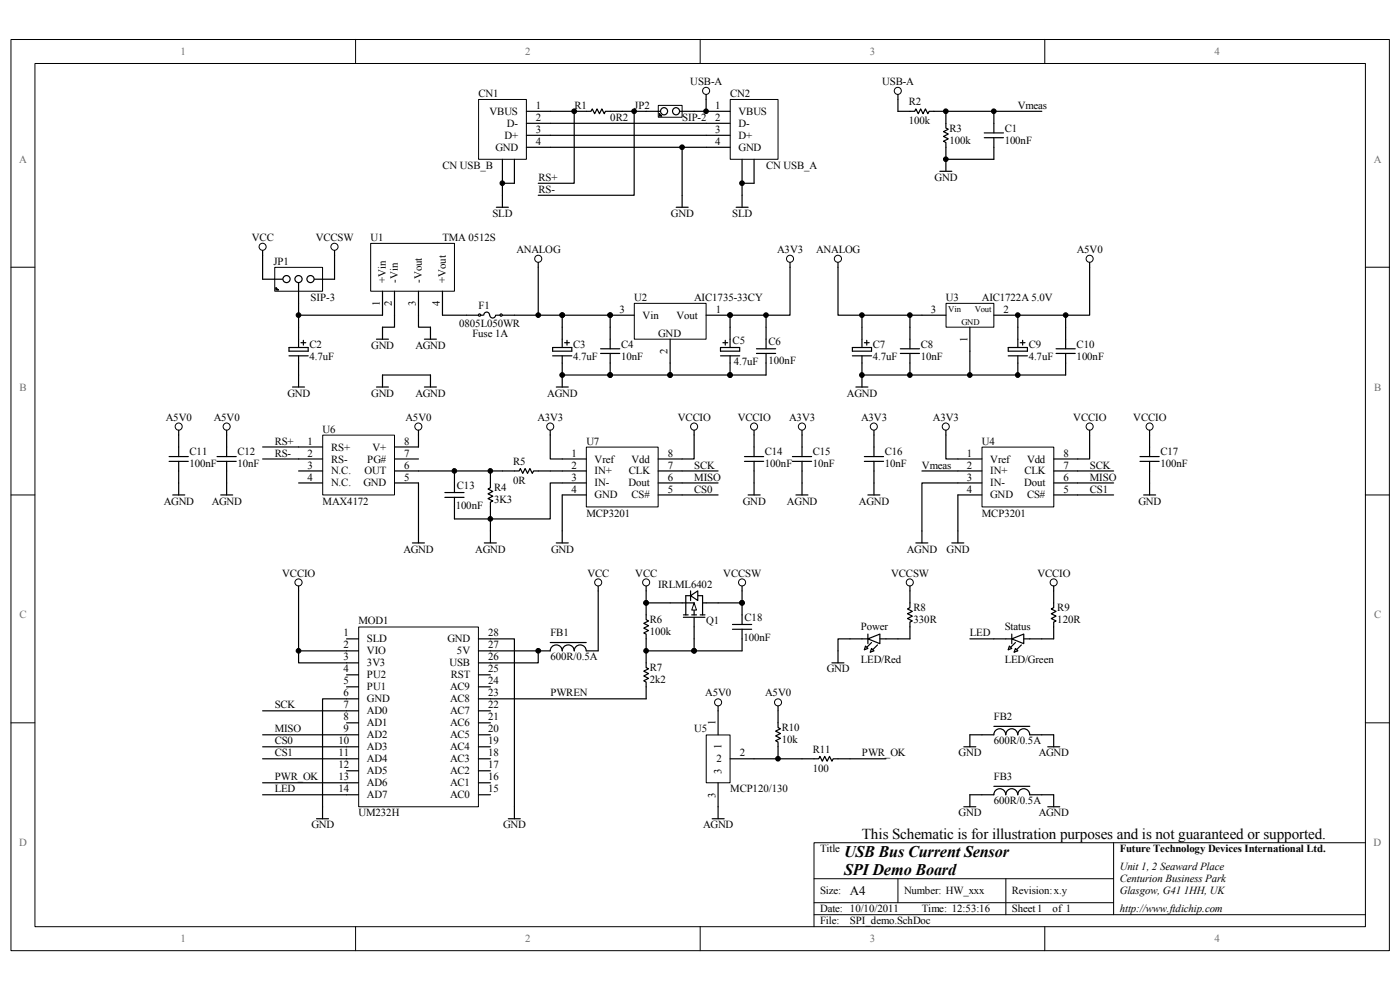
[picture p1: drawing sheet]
<svg xmlns="http://www.w3.org/2000/svg" width="420mm" height="297mm" viewBox="0 0 420 297" stroke-linecap="round" stroke-linejoin="round" font-family="sans-serif">
<path d="M3.3 11.9h413.7v273.3h-413.7z" fill="none" stroke="#000" stroke-width=".3"/>
<path d="M10.5 19.1h399.3v258.9h-399.3z" fill="#fff"/>
<g fill="none" stroke="#000" stroke-width=".3">
<path d="M10.5 19h399.3v259h-399.3zM106.7 11.8v7.2M210.1 11.8v7.2M313.6 11.8v7.2M3.3 80.2h7.1M409.8 80.2h7.2M3.3 148.5h7.1M409.8 148.5h7.2M3.3 216.9h7.1M409.8 216.9h7.2M334.2 252.9v21.5M409.8 252.9h-165.5v25.1"/>
<path d="M106.7 278v7.2M210.1 278v7.2M244.3 263.7h89.9M244.3 274.4h165.5M244.3 270.8h89.9M269.5 263.7v7.1M301.9 263.7v10.7M313.6 278v7.2"/>
<circle cx="168.7" cy="94.6" r=".71"/>
<circle cx="183.1" cy="94.5" r=".69"/>
<circle cx="219.1" cy="94.5" r=".69"/>
<circle cx="183.1" cy="112.5" r=".7"/>
<circle cx="201.1" cy="112.5" r=".7"/>
<circle cx="219.1" cy="112.5" r=".7"/>
<circle cx="193.9" cy="180.9" r=".69"/>
<circle cx="208.3" cy="195.3" r=".7"/>
<circle cx="222.7" cy="180.9" r=".7"/>
</g>
<g fill="#000">
<circle cx="168.7" cy="94.6" r=".71"/>
<circle cx="183.1" cy="94.5" r=".69"/>
<circle cx="219.1" cy="94.5" r=".69"/>
<circle cx="183.1" cy="112.5" r=".7"/>
<circle cx="201.1" cy="112.5" r=".7"/>
<circle cx="219.1" cy="112.5" r=".7"/>
<circle cx="193.9" cy="180.9" r=".69"/>
<circle cx="208.3" cy="195.3" r=".7"/>
<circle cx="222.7" cy="180.9" r=".7"/>
</g>
<path d="M107.7 188.2h35.9v53.9h-35.9z" fill="#fff"/>
<g fill="none" stroke="#000" stroke-width=".3">
<path d="M107.6 188.1h36v54h-36z"/>
<circle cx="89.6" cy="174.8" r="1.06"/>
<circle cx="179.5" cy="174.8" r="1.06"/>
<circle cx="193.9" cy="180.9" r=".69"/>
<circle cx="208.3" cy="195.3" r=".7"/>
<circle cx="222.7" cy="180.9" r=".7"/>
</g>
<g fill="none" stroke="#000" stroke-width=".36">
<path d="M89.6 175.9v23h18M179.5 175.9v19.4h-3.6a1.8 1.8 0 0 0-1.8-1.8 1.8 1.8 0 0 0-1.8 1.8 1.8 1.8 0 0 0-1.8-1.8 1.8 1.8 0 0 0-1.8 1.8 1.8 1.8 0 0 0-1.8-1.8 1.8 1.8 0 0 0-1.8 1.8h-3.6M193.9 177.3v3.6h14.4v3.6M89.6 195.3h18M104 191.7h3.6M143.6 195.3h17.9v3.6h-17.9M143.6 191.7h10.8v54M165.1 192.8h10.8M193.9 180.9v5l.7 .4-1.4 .7 1.4 .7-1.4 .8 1.4 .7-1.4 .7 .7 .3v5.1M205.1 185.2h6.5M205.1 184.5h1.4M205.8 180.9v3.6"/>
<path d="M207.6 184.5h1.4M208.3 185.2v6.5M210.1 184.5h1.5M210.9 180.9v3.6M211.9 180.9h3.6M219.8 188.8h5.8M219.8 187.4h5.8M222.7 180.9v6.5M222.7 188.8v6.5M78.8 213.3h28.8M104 202.5h3.6M104 206.1h3.6"/>
<path d="M104 216.9h3.6M107.6 209.7h-10.8v36M143.6 202.5h3.6M143.6 206.1h3.6M143.6 209.7h3.6M143.6 213.3h3.6M143.6 216.9h3.6M78.8 220.5h28.8M78.8 224.1h28.8M78.8 227.7h28.8M78.8 234.9h28.8M78.8 238.5h28.8"/>
<path d="M104 231.3h3.6M143.6 220.5h3.6M143.6 224.1h3.6M143.6 227.7h3.6M143.6 231.3h3.6M143.6 234.9h3.6M143.6 238.5h3.6M95 245.7h3.6M152.6 245.7h3.6"/>
</g>
<g fill="#000">
<circle cx="193.9" cy="180.9" r=".69"/>
<circle cx="208.3" cy="195.3" r=".7"/>
<circle cx="222.7" cy="180.9" r=".7"/>
</g>
<path d="M208.3 180.9l.7 2.1h-1.4z" fill="#fff"/>
<path d="M208.3 180.9l.7 2.1h-1.4z" fill="none" stroke="#000" stroke-width=".3"/>
<path d="M205.8 178.7h1.5M207.3 177.3v2.9M209.4 178.7h1.5M210.9 180.9h1" fill="none" stroke="#000" stroke-width=".36"/>
<path d="M207.3 178.7l2.1-1.4v2.9z" fill="#fff"/>
<path d="M193.9 175.9v1.4M205.8 178.7v2.2M207.3 178.7l2.1-1.4v2.9zM210.9 178.7v2.2M222.7 175.9v5h-7.2M208.3 191.7v3.6M222.7 195.3h-28.8v5l.7 .4-1.4 .7 1.4 .7-1.4 .7 1.4 .7-1.4 .8 .7 .3v5.1h-46.7" fill="none" stroke="#000" stroke-width=".36"/>
<g fill="none" stroke="#000" stroke-width=".3">
<circle cx="193.9" cy="174.8" r="1.06"/>
<circle cx="222.7" cy="174.8" r="1.06"/>
</g>
<path d="M111.3 73.1h25.1v14.3h-25.1z" fill="#fff"/>
<path d="M111.2 73h25.2v14.4h-25.2z" fill="none" stroke="#000" stroke-width=".3"/>
<path d="M114.8 87.4v7.2M118.4 87.4v7.2M125.6 87.4v7.2M132.8 87.4v7.2" fill="none" stroke="#000" stroke-width=".36"/>
<path d="M82.5 80.3h14.3v7.1h-14.3z" fill="#fff"/>
<path d="M82.5 80.2h14.3v7.2h-14.3z" fill="none" stroke="#000" stroke-width=".3"/>
<path d="M78.8 83.8h6.1M89.6 84.8v6.2M94.3 83.8h6.1" fill="none" stroke="#000" stroke-width=".36"/>
<circle cx="86" cy="83.7" r="1.06" fill="#fff"/>
<circle cx="86" cy="83.7" r="1.06" fill="none" stroke="#000" stroke-width=".36"/>
<circle cx="89.6" cy="83.7" r="1.06" fill="#fff"/>
<circle cx="89.6" cy="83.7" r="1.06" fill="none" stroke="#000" stroke-width=".36"/>
<circle cx="93.2" cy="83.7" r="1.06" fill="#fff"/>
<g fill="none" stroke="#000" stroke-width=".36">
<path d="M78.8 75.1v8.7M100.4 75.1v8.7M82.8 86.3l.7 .7h-.7zM89.6 91v3.6h25.2M118.4 94.6v3.6h-3.6v3.6M132.8 94.6h10.8M144.3 94.6h.7M145.2 94.5a.87 .87 0 0 1 .9-.9 .87 .87 0 0 1 .8 1M147 94.6a.89 .89 0 0 0 .9 .8 .89 .89 0 0 0 .8-.8M149 94.6h1.1M150.8 94.6h3.6M113 101.8h3.6"/>
<circle cx="93.2" cy="83.7" r="1.06"/>
<circle cx="143.9" cy="94.5" r=".34"/>
<circle cx="150.4" cy="94.5" r=".34"/>
</g>
<g fill="none" stroke="#000" stroke-width=".3">
<circle cx="78.8" cy="74" r="1.06"/>
<circle cx="100.4" cy="74" r="1.07"/>
</g>
<path d="M284 91.1h14.3v7.1h-14.3z" fill="#fff"/>
<g fill="none" stroke="#000" stroke-width=".3">
<path d="M283.9 91h14.4v7.2h-14.4z"/>
<circle cx="327" cy="77.6" r="1.06"/>
<circle cx="168.7" cy="94.6" r=".71"/>
<circle cx="183.1" cy="94.5" r=".69"/>
<circle cx="219.1" cy="94.5" r=".69"/>
<circle cx="183.1" cy="112.5" r=".7"/>
<circle cx="201.1" cy="112.5" r=".7"/>
<circle cx="219.1" cy="112.5" r=".7"/>
</g>
<g fill="none" stroke="#000" stroke-width=".36">
<path d="M327 78.7v15.9h-21.5v9.7M168.7 98.2v-3.6h14.4v3.6M273.1 94.6v10M283.9 94.6h-25.2v3.6M291.1 98.2v14.3h-32.4v3.6M298.3 94.6h7.2M319.8 94.6v10M201.1 108.9v3.6M216.2 104.3h5.8v1.1h-5.8zM216.2 106.8h5.8M216.9 102.8h1.5M217.7 102.1v1.4"/>
<path d="M219.1 104.3v-9.7h10.8v10M219.1 106.8v5.7M227 104.6h5.8M227 106h5.8M229.9 106v6.5h-61.2M256.9 116.1h3.6M270.2 104.6h5.8M270.2 106h5.8M273.1 106v6.5M302.6 104.3h5.7v1.1h-5.7zM302.6 106.8h5.7M305.5 106.8v5.7"/>
<path d="M306.2 102.8h1.4M306.9 102.1v1.4M316.9 104.6h5.8M316.9 106h5.8M319.8 106v6.5h-28.7"/>
</g>
<g fill="#000">
<circle cx="168.7" cy="94.6" r=".71"/>
<circle cx="183.1" cy="94.5" r=".69"/>
<circle cx="219.1" cy="94.5" r=".69"/>
<circle cx="183.1" cy="112.5" r=".7"/>
<circle cx="201.1" cy="112.5" r=".7"/>
<circle cx="219.1" cy="112.5" r=".7"/>
</g>
<path d="M190.4 91.1h21.5v10.7h-21.5z" fill="#fff"/>
<g fill="none" stroke="#000" stroke-width=".3">
<path d="M190.4 91h21.5v10.8h-21.5z"/>
<circle cx="237.1" cy="77.6" r="1.06"/>
</g>
<g fill="none" stroke="#000" stroke-width=".36">
<path d="M237.1 78.7v15.9h-7.2M125.6 94.6v3.6h3.6v3.6M161.5 80.2v14.4h-7.1M183.1 94.6h7.2M183.1 98.2v6.4M211.9 94.6h7.2M113 116.1h3.6M114.8 116.1v-3.6h14.4v3.6M127.4 101.8h3.6M127.4 116.1h3.6M167 116.1h3.5M168.7 112.5v3.6"/>
<path d="M180.2 104.6h5.8M180.2 106h5.8M183.1 106v6.5M201.1 101.8v7.1M316.2 177.3v5l-.7 .4 1.4 .7-1.4 .7 1.4 .8-1.4 .7 1.4 .7-.7 .3v5.1h-3.5M255.1 191.7h3.6M265.9 191.7h3.6"/>
</g>
<path d="M260.5 191.7l3.6-1.5v2.9z" fill="#fff"/>
<path d="M260.5 191.7l3.6-1.5v2.9zM261.6 192.8l-2.2 2.1M263.3 193.5l-2.1 2.2" fill="none" stroke="#000" stroke-width=".36"/>
<path d="M259.7 193.8l.8 .8-1.1 .3z" fill="#fff"/>
<path d="M259.7 193.8l.8 .8-1.1 .3z" fill="none" stroke="#000" stroke-width=".36"/>
<path d="M261.6 194.6l.7 .7-1.1 .4z" fill="#fff"/>
<path d="M316.2 175.9v1.4M258.7 191.7h1.8M260.5 190.2v2.9M261.6 194.6l.7 .7-1.1 .4zM264.1 191.7h1.8M291.1 191.7h7.2" fill="none" stroke="#000" stroke-width=".36"/>
<circle cx="316.2" cy="174.8" r="1.06" fill="none" stroke="#000" stroke-width=".3"/>
<path d="M294.8 134.2h21.5v17.9h-21.5z" fill="#fff"/>
<path d="M294.7 134.2h21.6v17.9h-21.6z" fill="none" stroke="#000" stroke-width=".3"/>
<path d="M287.5 137.7h7.2M316.2 137.7h7.2M287.5 141.3h7.2M287.5 144.9h7.2M287.5 148.5h7.2M316.2 141.3h7.2M316.2 144.9h7.2M316.2 148.5h7.2" fill="none" stroke="#000" stroke-width=".36"/>
<path d="M96.9 130.6h21.5v17.9h-21.5z" fill="#fff"/>
<path d="M96.8 130.6h21.6v17.9h-21.6z" fill="none" stroke="#000" stroke-width=".3"/>
<path d="M89.6 134.1h7.2M89.6 137.7h7.2M118.4 134.1h7.2M118.4 137.7h7.2M89.6 141.3h7.2M89.6 144.9h7.2M118.4 141.3h7.2M118.4 144.9h7.2" fill="none" stroke="#000" stroke-width=".36"/>
<path d="M219.2 29.9h14.3v17.9h-14.3z" fill="#fff"/>
<path d="M219.1 29.8h14.4v18h-14.4z" fill="none" stroke="#000" stroke-width=".3"/>
<path d="M211.9 33.4h7.2M211.9 37h7.2M211.9 40.6h7.2M211.9 44.2h7.2M222.7 47.8v7.2M226.3 47.8v7.2" fill="none" stroke="#000" stroke-width=".36"/>
<path d="M143.7 29.9h14.3v17.9h-14.3z" fill="#fff"/>
<g fill="none" stroke="#000" stroke-width=".3">
<path d="M143.6 29.8h14.4v18h-14.4z"/>
<circle cx="262.2" cy="128" r="1.06"/>
<circle cx="283.8" cy="128" r="1.07"/>
<circle cx="327" cy="128" r="1.07"/>
<circle cx="345" cy="128" r="1.07"/>
</g>
<g fill="none" stroke="#000" stroke-width=".36">
<path d="M158 33.4h7.1M158 37h7.1M150.8 47.8v7.2M154.4 47.8v7.2M158 40.6h7.1M158 44.2h7.1M262.3 129.1v1.4M283.9 129.1v8.6h3.6M327 129.1v8.6h-3.6M342.1 137h5.8M342.1 138.4h5.8M345 129.1v7.9"/>
<path d="M345 138.4v10.1M260.5 148.5h3.6M262.3 144.9v3.6M276.7 141.3h10.8M287.5 144.9h-10.8v18M287.5 148.5v14.4M323.4 148.5h10.8M323.4 144.9h10.8M323.4 141.3h10.8M343.2 148.5h3.6M274.9 162.9h3.6M285.7 162.9h3.6"/>
</g>
<path d="M176 134.2h21.5v17.9h-21.5z" fill="#fff"/>
<g fill="none" stroke="#000" stroke-width=".3">
<path d="M176 134.2h21.5v17.9h-21.5z"/>
<circle cx="125.5" cy="128" r="1.07"/>
<circle cx="165.1" cy="128" r="1.07"/>
<circle cx="208.3" cy="128" r="1.07"/>
<circle cx="226.3" cy="128" r="1.07"/>
<circle cx="240.7" cy="128" r="1.07"/>
</g>
<g fill="none" stroke="#000" stroke-width=".36">
<path d="M154.4 55h-3.6v7.2M226.3 55h-3.6v7.2M149 62.2h3.6M220.9 62.2h3.6M125.6 129.1v5M165.1 129.1v8.6h10.8M208.3 129.1v8.6h-10.8M223.4 137h5.8M223.4 138.4h5.8M226.3 129.1v7.9M226.3 138.4v10.1M240.7 129.1v1.4"/>
<path d="M125.6 144.9v18M133.5 149.2h5.8M133.5 147.8h5.8M136.4 141.3v6.5M147.2 141.3v5l-.7 .4 1.4 .7-1.4 .8 1.4 .7-1.4 .7 1.4 .7-.7 .4v5M147.2 159.3v3.6M168.7 141.3h7.2M175.9 144.9h-10.8v10.8h-28.7v-6.5M175.9 148.5h-7.2v14.4M197.5 141.3h18M197.5 144.9h18M197.5 148.5h18"/>
<path d="M224.5 148.5h3.6M238.9 148.5h3.6M240.7 144.9v3.6M123.8 162.9h3.6M145.4 162.9h3.6M167 162.9h3.5"/>
</g>
<path d="M197.6 31.7h7.1v3.5h-7.1z" fill="#fff"/>
<path d="M197.6 31.6h7.1v3.6h-7.1z" fill="none" stroke="#000" stroke-width=".3"/>
<path d="M193.9 33.4h4.3M204.7 33.4h3.6" fill="none" stroke="#000" stroke-width=".36"/>
<circle cx="199.3" cy="33.4" r="1.07" fill="#fff"/>
<g fill="none" stroke="#000" stroke-width=".36">
<path d="M204 33.4h.7"/>
<circle cx="199.3" cy="33.4" r="1.07"/>
</g>
<circle cx="202.9" cy="33.4" r="1.07" fill="#fff"/>
<g fill="none" stroke="#000" stroke-width=".36">
<path d="M165.1 33.4h7.2v21.6h-10.8M165.1 37h46.8M172.3 33.4h5.1l.3-.7 .8 1.4 .7-1.4 .7 1.4 .7-1.4 .7 1.4 .4-.7h8.6M193.9 33.4h-3.6v25.2h-28.8M197.9 34.1l.7 .7h-.7zM211.9 28.4v5h-3.6M269.5 28.4v5h5l.4-.7 .7 1.4 .7-1.4 .7 1.4 .7-1.4 .8 1.4 .3-.7h33.9M283.9 33.4v5l.7 .4-1.4 .7 1.4 .7-1.4 .7 1.4 .8-1.4 .7 .7 .4v8.6M295.4 39.9h5.7M298.3 33.4v6.5M165.1 40.6h46.8M165.1 44.2h39.6"/>
<path d="M211.9 44.2h-7.2v18M282.1 51.4h3.6M295.4 41.3h5.7M298.3 41.3v6.5h-14.4M202.9 62.2h3.6M78.8 134.1h10.8M78.8 137.7h10.8M215.5 211.8v1.5M233.5 213.3v5l.7 .4-1.4 .7 1.4 .7-1.4 .7 1.4 .7-1.4 .7 .7 .4v5.1M226.3 227.7h19.4l.4-.8 .7 1.5 .7-1.5 .7 1.5 .8-1.5 .7 1.5 .4-.7h5"/>
<circle cx="202.9" cy="33.4" r="1.07"/>
</g>
<g fill="none" stroke="#000" stroke-width=".3">
<circle cx="211.9" cy="27.3" r="1.06"/>
<circle cx="269.4" cy="27.3" r="1.06"/>
<circle cx="215.5" cy="210.7" r="1.06"/>
</g>
<path d="M212 220.6h7.1v14.3h-7.1z" fill="#fff"/>
<g fill="none" stroke="#000" stroke-width=".3">
<path d="M212 220.5h7.1v14.4h-7.1z"/>
<circle cx="161.5" cy="77.6" r="1.06"/>
<circle cx="251.5" cy="77.6" r="1.07"/>
</g>
<g fill="none" stroke="#000" stroke-width=".36">
<path d="M161.5 78.7v1.5M251.5 78.7v15.9h7.2M89.6 94.6v9.7M161.5 94.6h7.2M168.7 98.2v6.1M258.7 98.2v6.1M86.7 104.3h5.8v1.1h-5.8zM86.7 106.8h5.8M87.8 116.1h3.6M89.6 106.8v9.3M90.3 102.8h1.5M91 102.1v1.4"/>
<path d="M165.9 104.3h5.7v1.1h-5.7zM165.9 106.8h5.7M168.7 106.8v5.7M169.4 102.8h1.5M170.2 102.1v1.4M255.8 104.3h5.8v1.1h-5.8zM255.8 106.8h5.8M258.7 106.8v5.7M259.4 102.8h1.4M260.1 102.1v1.4M237.8 137h5.8M237.8 138.4h5.8"/>
<path d="M240.7 130.5v6.5M240.7 138.4v6.5M259.4 137h5.8M259.4 138.4h5.8M262.3 130.5v6.5M262.3 138.4v6.5M125.6 141.3h30.2l.4-.7 .7 1.4 .7-1.4 .7 1.4 .7-1.4 .8 1.4 .3-.7h5M298.3 191.7h3.6M309.1 191.7h3.6M215.5 213.3v7.2M215.5 234.9v10.8M219.1 227.7h7.2"/>
<path d="M255.1 227.7h10.8M213.7 245.7h3.6"/>
</g>
<path d="M303.6 191.7l3.6-1.5v2.9z" fill="#fff"/>
<path d="M303.6 191.7l3.6-1.5v2.9zM304.7 192.8l-2.1 2.1M306.5 193.5l-2.1 2.2" fill="none" stroke="#000" stroke-width=".36"/>
<path d="M302.9 193.8l.7 .8-1 .3z" fill="#fff"/>
<path d="M302.9 193.8l.7 .8-1 .3z" fill="none" stroke="#000" stroke-width=".36"/>
<path d="M304.7 194.6l.8 .7-1.1 .4z" fill="#fff"/>
<g fill="none" stroke="#000" stroke-width=".36">
<path d="M50.7 137h5.8M50.7 138.4h5.8M53.6 129.1v7.9M53.6 138.4v10.1M65.1 137h5.8M65.1 138.4h5.8M68 129.1v7.9M68 138.4v10.1M51.8 148.5h3.6M66.2 148.5h3.6M147.2 155.7v3.6M165.1 141.3h3.6"/>
<path d="M273.1 175.9v6.4l-.7 .4 1.4 .7-1.4 .7 1.4 .8-1.4 .7 1.4 .7-.7 .3v5.1h-3.6M249.7 198.9h3.6M255.1 191.7h-3.6v7.2M301.9 191.7h1.7M303.6 190.2v2.9M304.7 194.6l.8 .7-1.1 .4zM307.2 191.7h1.9M233.5 211.8v1.5M298.3 217.9h10.8M289.3 224.1h3.6M291.1 224.1v-3.6h7.2a1.8 1.8 0 0 1 1.8-1.8 1.8 1.8 0 0 1 1.8 1.8 1.8 1.8 0 0 1 1.8-1.8 1.8 1.8 0 0 1 1.8 1.8 1.78 1.78 0 0 1 1.7-1.8 1.78 1.78 0 0 1 1.8 1.8h7.2v3.6M298.3 235.9h10.8"/>
<path d="M314.4 224.1h3.6M289.3 242.1h3.6M291.1 242.1v-3.6h7.2a1.8 1.8 0 0 1 1.8-1.9 1.8 1.8 0 0 1 1.8 1.9 1.8 1.8 0 0 1 1.8-1.9 1.8 1.8 0 0 1 1.8 1.9 1.78 1.78 0 0 1 1.7-1.9 1.78 1.78 0 0 1 1.8 1.9h7.2v3.6M314.4 242.1h3.6"/>
</g>
<g fill="none" stroke="#000" stroke-width=".3">
<circle cx="172.3" cy="33.4" r=".71"/>
<circle cx="190.3" cy="33.4" r=".7"/>
<circle cx="211.9" cy="33.4" r=".7"/>
<circle cx="283.8" cy="33.4" r=".7"/>
<circle cx="298.2" cy="33.4" r=".7"/>
<circle cx="150.8" cy="55" r=".7"/>
<circle cx="204.7" cy="44.2" r=".7"/>
<circle cx="222.7" cy="55" r=".7"/>
<circle cx="283.8" cy="47.8" r=".7"/>
<circle cx="89.6" cy="94.5" r=".7"/>
<circle cx="161.5" cy="94.6" r=".71"/>
<circle cx="229.9" cy="94.5" r=".7"/>
<circle cx="258.7" cy="94.5" r=".7"/>
<circle cx="273.1" cy="94.5" r=".7"/>
<circle cx="305.4" cy="94.5" r=".7"/>
<circle cx="319.8" cy="94.6" r=".71"/>
<circle cx="168.7" cy="112.5" r=".72"/>
<circle cx="258.7" cy="112.5" r=".71"/>
<circle cx="273" cy="112.5" r=".71"/>
<circle cx="291" cy="112.5" r=".71"/>
<circle cx="305.4" cy="112.5" r=".71"/>
<circle cx="53.6" cy="128" r="1.07"/>
<circle cx="68" cy="128" r="1.07"/>
<circle cx="136.4" cy="141.3" r=".7"/>
<circle cx="147.2" cy="155.7" r=".7"/>
<circle cx="147.2" cy="141.3" r=".7"/>
<circle cx="273" cy="174.8" r="1.06"/>
<circle cx="89.6" cy="195.3" r=".7"/>
<circle cx="161.5" cy="195.3" r=".71"/>
<circle cx="193.9" cy="195.3" r=".7"/>
<circle cx="233.5" cy="210.7" r="1.06"/>
<circle cx="233.5" cy="227.6" r=".7"/>
</g>
<g fill="#000">
<circle cx="172.3" cy="33.4" r=".71"/>
<circle cx="190.3" cy="33.4" r=".7"/>
<circle cx="211.9" cy="33.4" r=".7"/>
<circle cx="283.8" cy="33.4" r=".7"/>
<circle cx="298.2" cy="33.4" r=".7"/>
<circle cx="150.8" cy="55" r=".7"/>
<circle cx="204.7" cy="44.2" r=".7"/>
<circle cx="222.7" cy="55" r=".7"/>
<circle cx="283.8" cy="47.8" r=".7"/>
<circle cx="89.6" cy="94.5" r=".7"/>
<circle cx="161.5" cy="94.6" r=".71"/>
<circle cx="229.9" cy="94.5" r=".7"/>
<circle cx="258.7" cy="94.5" r=".7"/>
<circle cx="273.1" cy="94.5" r=".7"/>
<circle cx="305.4" cy="94.5" r=".7"/>
<circle cx="319.8" cy="94.6" r=".71"/>
<circle cx="168.7" cy="112.5" r=".72"/>
<circle cx="258.7" cy="112.5" r=".71"/>
<circle cx="273" cy="112.5" r=".71"/>
<circle cx="291" cy="112.5" r=".71"/>
<circle cx="305.4" cy="112.5" r=".71"/>
<circle cx="136.4" cy="141.3" r=".7"/>
<circle cx="147.2" cy="155.7" r=".7"/>
<circle cx="147.2" cy="141.3" r=".7"/>
<circle cx="89.6" cy="195.3" r=".7"/>
<circle cx="161.5" cy="195.3" r=".71"/>
<circle cx="193.9" cy="195.3" r=".7"/>
<circle cx="233.5" cy="227.6" r=".7"/>
</g>
<g font-size="4.9">
<text x="253.3" y="257.2">USB Bus Current Sensor</text>
<text x="253.3" y="262.6">SPI Demo Board</text>
</g>
<text font-size="4.5" x="258.7" y="251.8">This Schematic is for illustration purposes and is not guaranteed or supported.</text>
<text font-size="3.9" x="255.1" y="268.5">A4</text>
<g font-size="3.2" fill="#706f64">
<text x="54.2" y="16.5">1</text>
<text x="157.6" y="16.5">2</text>
<text x="261.1" y="16.5">3</text>
<text x="364.5" y="16.5">4</text>
<text x="5.8" y="48.9">A</text>
<text x="412.3" y="48.9">A</text>
<text x="5.8" y="117.2">B</text>
<text x="412.4" y="117.2">B</text>
<text x="5.8" y="185.5">C</text>
<text x="412.4" y="185.5">C</text>
<text x="5.7" y="253.9">D</text>
<text x="412.2" y="253.9">D</text>
<text x="54.2" y="282.7">1</text>
<text x="157.6" y="282.7">2</text>
<text x="261.1" y="282.7">3</text>
<text x="364.5" y="282.7">4</text>
</g>
<g font-size="3.2">
<text x="143.6" y="29">CN1</text>
<text x="207.2" y="25.4">USB-A</text>
<text x="219.1" y="29">CN2</text>
<text x="264.7" y="25.4">USB-A</text>
<text x="146.9" y="34.5">VBUS</text>
<text x="160.9" y="32.6">1</text>
<text x="172.4" y="32.6">R1</text>
<text x="190.4" y="32.6">JP2</text>
<text x="214.6" y="32.6">1</text>
<text x="221.6" y="34.5">VBUS</text>
<text x="272.7" y="31.6">R2</text>
<text x="305.5" y="32.6">Vmeas</text>
<text x="151.4" y="41.7">D+</text>
<text x="152.1" y="38.1">D-</text>
<text x="160.9" y="36.2">2</text>
<text x="160.9" y="39.8">3</text>
<text x="183.2" y="36.2">0R2</text>
<text x="204.8" y="36.2">SIP-2</text>
<text x="214.6" y="36.2">2</text>
<text x="214.6" y="39.8">3</text>
<text x="221.6" y="38.1">D-</text>
<text x="221.6" y="41.7">D+</text>
<text x="272.7" y="37.3">100k</text>
<text x="285" y="39.5">R3</text>
<text x="301.5" y="39.5">C1</text>
<text x="148.7" y="45.3">GND</text>
<text x="160.9" y="43.4">4</text>
<text x="214.6" y="43.4">4</text>
<text x="221.6" y="45.3">GND</text>
<text x="285" y="43.1">100k</text>
<text x="301.5" y="43.1">100nF</text>
<text x="132.8" y="50.6">CN USB_B</text>
<text x="229.9" y="50.6">CN USB_A</text>
<text x="161.6" y="54.2">RS+</text>
<text x="161.6" y="57.8">RS-</text>
<text x="280.5" y="54.2">GND</text>
<text x="147.8" y="65">SLD</text>
<text x="201.4" y="65">GND</text>
<text x="219.7" y="65">SLD</text>
<text x="75.6" y="72.2">VCC</text>
<text x="94.8" y="72.2">VCCSW</text>
<text x="111.2" y="72.2">U1</text>
<text x="132.8" y="72.2">TMA 0512S</text>
<text x="155" y="75.8">ANALOG</text>
<text x="233.2" y="75.8">A3V3</text>
<text x="244.9" y="75.8">ANALOG</text>
<text x="323.2" y="75.8">A5V0</text>
<text x="82.1" y="79.4">JP1</text>
<text x="115.8" y="84.9" transform="rotate(-90 115.8 84.9)">+Vin</text>
<text x="119.4" y="84.9" transform="rotate(-90 119.4 84.9)">-Vin</text>
<text x="126.6" y="84.9" transform="rotate(-90 126.6 84.9)">-Vout</text>
<text x="133.8" y="84.9" transform="rotate(-90 133.8 84.9)">+Vout</text>
<text x="93.2" y="90.2">SIP-3</text>
<text x="114" y="91.9" transform="rotate(-90 114 91.9)">1</text>
<text x="117.6" y="91.9" transform="rotate(-90 117.6 91.9)">2</text>
<text x="124.8" y="91.9" transform="rotate(-90 124.8 91.9)">3</text>
<text x="132" y="91.9" transform="rotate(-90 132 91.9)">4</text>
<text x="143.6" y="92.8">F1</text>
<text x="185.9" y="93.8">3</text>
<text x="190.4" y="90.2">U2</text>
<text x="192.9" y="95.6">Vin</text>
<text x="203" y="95.6">Vout</text>
<text x="208.4" y="90.2">AIC1735-33CY</text>
<text x="214.8" y="93.8">1</text>
<text x="279.4" y="93.8">3</text>
<text x="283.9" y="90.2">U3</text>
<text x="294.7" y="90.2">AIC1722A 5.0V</text>
<text x="301.1" y="93.8">2</text>
<text x="137.8" y="98.1">0805L050WR</text>
<text x="141.8" y="101">Fuse 1A</text>
<text x="197.6" y="101">GND</text>
<text x="92.9" y="104.3">C2</text>
<text x="92.9" y="107.9">4.7uF</text>
<text x="111.4" y="104.6">GND</text>
<text x="124.7" y="104.6">AGND</text>
<text x="172" y="104.3">C3</text>
<text x="172" y="107.9">4.7uF</text>
<text x="186.4" y="104.3">C4</text>
<text x="186.4" y="107.9">10nF</text>
<text x="200.4" y="106.3" transform="rotate(-90 200.4 106.3)">2</text>
<text x="219.9" y="103.2">C5</text>
<text x="230.7" y="103.5">C6</text>
<text x="261.9" y="104.3">C7</text>
<text x="261.9" y="107.9">4.7uF</text>
<text x="276.3" y="104.3">C8</text>
<text x="276.3" y="107.9">10nF</text>
<text x="290.3" y="102.7" transform="rotate(-90 290.3 102.7)">1</text>
<text x="308.7" y="104.3">C9</text>
<text x="308.7" y="107.9">4.7uF</text>
<text x="323.1" y="104.3">C10</text>
<text x="323.1" y="107.9">100nF</text>
<text x="220.2" y="109.6">4.7uF</text>
<text x="230.7" y="109.3">100nF</text>
<text x="86.3" y="119">GND</text>
<text x="111.4" y="119">GND</text>
<text x="124.7" y="119">AGND</text>
<text x="164.2" y="119">AGND</text>
<text x="254.2" y="119">AGND</text>
<text x="49.8" y="126.2">A5V0</text>
<text x="64.2" y="126.2">A5V0</text>
<text x="96.8" y="129.8">U6</text>
<text x="121.7" y="126.2">A5V0</text>
<text x="161.3" y="126.2">A3V3</text>
<text x="203.4" y="126.2">VCCIO</text>
<text x="221.4" y="126.2">VCCIO</text>
<text x="236.8" y="126.2">A3V3</text>
<text x="258.4" y="126.2">A3V3</text>
<text x="280" y="126.2">A3V3</text>
<text x="322.1" y="126.2">VCCIO</text>
<text x="340.1" y="126.2">VCCIO</text>
<text x="56.9" y="136.6">C11</text>
<text x="71.3" y="136.6">C12</text>
<text x="82.5" y="133.4">RS+</text>
<text x="82.5" y="137">RS-</text>
<text x="92.3" y="133.4">1</text>
<text x="92.3" y="137">2</text>
<text x="99.3" y="135.2">RS+</text>
<text x="111.8" y="135.2">V+</text>
<text x="121.3" y="137">7</text>
<text x="121.3" y="133.4">8</text>
<text x="171.5" y="137">1</text>
<text x="176" y="133.4">U7</text>
<text x="200.4" y="137">8</text>
<text x="229.6" y="136.6">C14</text>
<text x="244" y="136.6">C15</text>
<text x="265.5" y="136.6">C16</text>
<text x="290.2" y="137">1</text>
<text x="294.7" y="133.4">U4</text>
<text x="319.1" y="137">8</text>
<text x="348.3" y="136.6">C17</text>
<text x="56.9" y="140.2">100nF</text>
<text x="71.3" y="140.2">10nF</text>
<text x="92.3" y="140.6">3</text>
<text x="99.3" y="142.4">N.C.</text>
<text x="99.3" y="138.8">RS-</text>
<text x="109.4" y="142.4">OUT</text>
<text x="110.2" y="138.8">PG#</text>
<text x="121.3" y="140.6">6</text>
<text x="154" y="139.5">R5</text>
<text x="171.5" y="140.6">2</text>
<text x="178.5" y="138.8">Vref</text>
<text x="178.5" y="142.4">IN+</text>
<text x="188.8" y="142.4">CLK</text>
<text x="189.5" y="138.8">Vdd</text>
<text x="200.4" y="140.6">7</text>
<text x="208.4" y="140.6">SCK</text>
<text x="229.6" y="140.2">100nF</text>
<text x="244" y="140.2">10nF</text>
<text x="265.5" y="140.2">10nF</text>
<text x="276.7" y="140.6">Vmeas</text>
<text x="290.2" y="140.6">2</text>
<text x="297.2" y="138.8">Vref</text>
<text x="297.2" y="142.4">IN+</text>
<text x="307.5" y="142.4">CLK</text>
<text x="308.2" y="138.8">Vdd</text>
<text x="319.1" y="140.6">7</text>
<text x="327.1" y="140.6">SCK</text>
<text x="348.3" y="140.2">100nF</text>
<text x="92.3" y="144.2">4</text>
<text x="99.3" y="146">N.C.</text>
<text x="109.1" y="146">GND</text>
<text x="121.3" y="144.2">5</text>
<text x="137.1" y="146.7">C13</text>
<text x="148.3" y="147.4">R4</text>
<text x="154" y="145.2">0R</text>
<text x="171.5" y="144.2">3</text>
<text x="171.5" y="147.8">4</text>
<text x="178.5" y="146">IN-</text>
<text x="178.5" y="149.6">GND</text>
<text x="188.6" y="146">Dout</text>
<text x="189.5" y="149.6">CS#</text>
<text x="200.4" y="147.8">5</text>
<text x="200.4" y="144.2">6</text>
<text x="208.4" y="147.8">CS0</text>
<text x="208.4" y="144.2">MISO</text>
<text x="290.2" y="144.2">3</text>
<text x="290.2" y="147.8">4</text>
<text x="297.2" y="146">IN-</text>
<text x="297.2" y="149.6">GND</text>
<text x="307.3" y="146">Dout</text>
<text x="308.2" y="149.6">CS#</text>
<text x="319.1" y="147.8">5</text>
<text x="319.1" y="144.2">6</text>
<text x="327.1" y="147.8">CS1</text>
<text x="327.1" y="144.2">MISO</text>
<text x="49.1" y="151.4">AGND</text>
<text x="63.5" y="151.4">AGND</text>
<text x="96.8" y="151.4">MAX4172</text>
<text x="136.8" y="152.8">100nF</text>
<text x="148.3" y="151">3K3</text>
<text x="176" y="155">MCP3201</text>
<text x="223" y="151.4">GND</text>
<text x="236.2" y="151.4">AGND</text>
<text x="257.8" y="151.4">AGND</text>
<text x="294.7" y="155">MCP3201</text>
<text x="341.7" y="151.4">GND</text>
<text x="121.1" y="165.8">AGND</text>
<text x="142.7" y="165.8">AGND</text>
<text x="165.4" y="165.8">GND</text>
<text x="272.1" y="165.8">AGND</text>
<text x="284.1" y="165.8">GND</text>
<text x="84.7" y="173">VCCIO</text>
<text x="176.3" y="173">VCC</text>
<text x="190.7" y="173">VCC</text>
<text x="217.1" y="173">VCCSW</text>
<text x="267.5" y="173">VCCSW</text>
<text x="311.4" y="173">VCCIO</text>
<text x="197.6" y="176.6">IRLML6402</text>
<text x="274.2" y="183.4">R8</text>
<text x="317.3" y="183.4">R9</text>
<text x="103.1" y="191">1</text>
<text x="107.6" y="187.4">MOD1</text>
<text x="146.5" y="191">28</text>
<text x="165.2" y="191">FB1</text>
<text x="195" y="187">R6</text>
<text x="195" y="190.6">100k</text>
<text x="212" y="187.4">Q1</text>
<text x="223.5" y="186.3">C18</text>
<text x="258.3" y="189.1">Power</text>
<text x="274.2" y="187">330R</text>
<text x="291.1" y="191">LED</text>
<text x="301.5" y="189.1">Status</text>
<text x="317.3" y="187">120R</text>
<text x="103.1" y="194.6">2</text>
<text x="110.1" y="192.7">SLD</text>
<text x="110.1" y="196.3">VIO</text>
<text x="134.3" y="192.7">GND</text>
<text x="137.1" y="196.3">5V</text>
<text x="146.5" y="194.6">27</text>
<text x="223.1" y="192.4">100nF</text>
<text x="103.1" y="198.2">3</text>
<text x="103.1" y="201.7">4</text>
<text x="110.1" y="199.9">3V3</text>
<text x="110.1" y="203.5">PU2</text>
<text x="134.9" y="199.9">USB</text>
<text x="135.3" y="203.5">RST</text>
<text x="146.5" y="198.2">26</text>
<text x="146.5" y="201.7">25</text>
<text x="165.2" y="198.2">600R/0.5A</text>
<text x="195" y="201.4">R7</text>
<text x="248.1" y="201.7">GND</text>
<text x="258.3" y="198.9">LED/Red</text>
<text x="301.5" y="198.9">LED/Green</text>
<text x="103.1" y="205.3">5</text>
<text x="103.1" y="208.9">6</text>
<text x="110.1" y="207.1">PU1</text>
<text x="135.1" y="207.1">AC9</text>
<text x="146.5" y="205.3">24</text>
<text x="146.5" y="208.9">23</text>
<text x="165.2" y="208.9">PWREN</text>
<text x="195" y="205">2k2</text>
<text x="211.7" y="208.9">A5V0</text>
<text x="229.6" y="208.9">A5V0</text>
<text x="82.5" y="212.5">SCK</text>
<text x="103.1" y="212.5">7</text>
<text x="110.1" y="210.7">GND</text>
<text x="110.1" y="214.3">AD0</text>
<text x="135.1" y="210.7">AC8</text>
<text x="135.1" y="214.3">AC7</text>
<text x="146.5" y="212.5">22</text>
<text x="82.5" y="219.7">MISO</text>
<text x="103.1" y="216.1">8</text>
<text x="103.1" y="219.7">9</text>
<text x="110.1" y="217.9">AD1</text>
<text x="110.1" y="221.5">AD2</text>
<text x="135.1" y="217.9">AC6</text>
<text x="135.1" y="221.5">AC5</text>
<text x="146.5" y="216.1">21</text>
<text x="146.5" y="219.7">20</text>
<text x="208.4" y="219.7">U5</text>
<text x="214.7" y="217.6" transform="rotate(-90 214.7 217.6)">1</text>
<text x="234.6" y="219.4">R10</text>
<text x="298.3" y="216.1">FB2</text>
<text x="82.5" y="223.3">CS0</text>
<text x="82.5" y="226.9">CS1</text>
<text x="101.5" y="223.3">10</text>
<text x="101.5" y="226.9">11</text>
<text x="110.1" y="225.1">AD3</text>
<text x="135.1" y="225.1">AC4</text>
<text x="146.5" y="223.3">19</text>
<text x="146.5" y="226.9">18</text>
<text x="216.6" y="224.6" transform="rotate(-90 216.6 224.6)">1</text>
<text x="222" y="226.9">2</text>
<text x="234.6" y="223">10k</text>
<text x="244" y="225.8">R11</text>
<text x="258.7" y="226.9">PWR_OK</text>
<text x="287.7" y="226.9">GND</text>
<text x="298.3" y="223.3">600R/0.5A</text>
<text x="311.7" y="226.9">AGND</text>
<text x="101.5" y="230.5">12</text>
<text x="110.1" y="228.7">AD4</text>
<text x="110.1" y="232.3">AD5</text>
<text x="135.1" y="228.7">AC3</text>
<text x="135.1" y="232.3">AC2</text>
<text x="146.5" y="230.5">17</text>
<text x="215" y="228.7">2</text>
<text x="216.6" y="232.4" transform="rotate(-90 216.6 232.4)">3</text>
<text x="244" y="231.6">100</text>
<text x="82.5" y="234.1">PWR_OK</text>
<text x="82.5" y="237.7">LED</text>
<text x="101.5" y="234.1">13</text>
<text x="101.5" y="237.7">14</text>
<text x="110.1" y="235.9">AD6</text>
<text x="110.1" y="239.5">AD7</text>
<text x="135.1" y="235.9">AC1</text>
<text x="135.1" y="239.5">AC0</text>
<text x="146.5" y="234.1">16</text>
<text x="146.5" y="237.7">15</text>
<text x="214.7" y="239.4" transform="rotate(-90 214.7 239.4)">3</text>
<text x="219.1" y="237.7">MCP120/130</text>
<text x="298.3" y="234.1">FB3</text>
<text x="107.6" y="244.9">UM232H</text>
<text x="287.7" y="244.9">GND</text>
<text x="298.3" y="241.3">600R/0.5A</text>
<text x="311.7" y="244.9">AGND</text>
<text x="93.5" y="248.5">GND</text>
<text x="151" y="248.5">GND</text>
<text x="211" y="248.5">AGND</text>
<text x="246.1" y="255.7">Title</text>
<text x="336" y="255.8">Future Technology Devices International Ltd.</text>
<text x="336" y="261.1">Unit 1, 2 Seaward Place</text>
<text x="246.1" y="268.3">Size:</text>
<text x="271.3" y="268.3">Number: HW_xxx</text>
<text x="303.7" y="268.3">Revision:x.y</text>
<text x="336" y="264.7">Centurion Business Park</text>
<text x="336" y="268.3">Glasgow, G41 1HH, UK</text>
<text x="246.1" y="273.7">Date: 10/10/2011</text>
<text x="276.7" y="273.7">Time: 12:53:16</text>
<text x="303.7" y="273.7">Sheet1</text>
<text x="315.9" y="273.7">of 1</text>
<text x="336" y="273.7">http://www.ftdichip.com</text>
<text x="246.1" y="277.3">File:</text>
<text x="255.1" y="277.3">SPI_demo.SchDoc</text>
</g>
<g font-size="2.6">
<text x="284.6" y="93.6">Vin</text>
<text x="292.5" y="93.6">Vout</text>
<text x="288.6" y="97.6">GND</text>
</g>
</svg>
